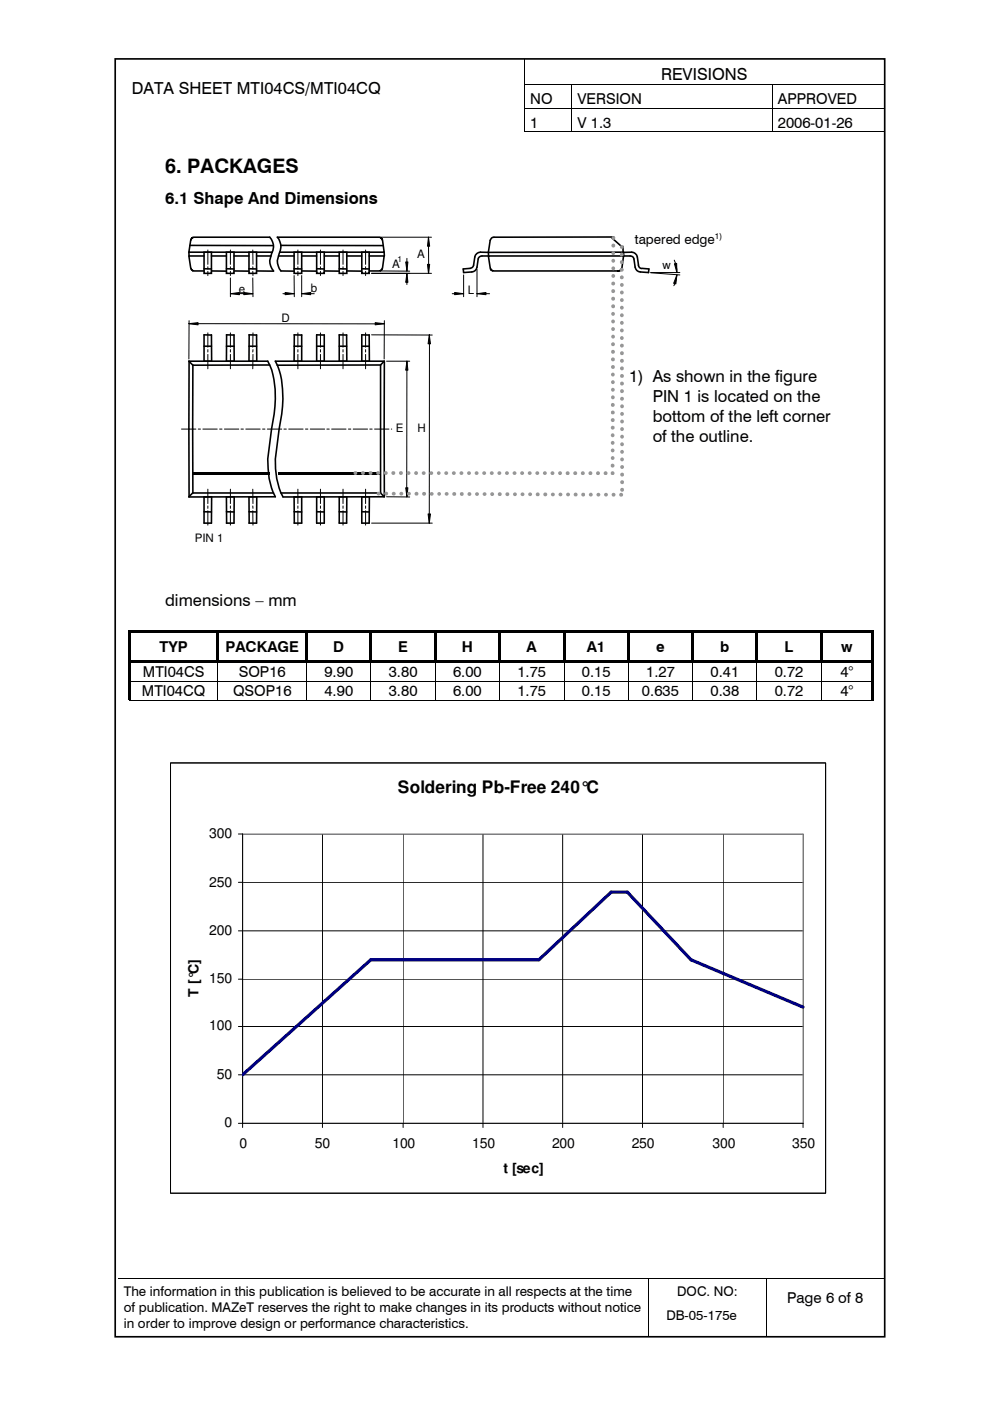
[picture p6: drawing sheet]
<svg xmlns="http://www.w3.org/2000/svg" width="210mm" height="297mm" viewBox="0 0 210 297" stroke-linecap="round" stroke-linejoin="round" font-family="sans-serif">
<g fill="none" stroke="#000" stroke-width=".21">
<path d="M111.2 12.5v5.3M111.2 17.9v4.9M111.3 17.9h9.8M121.2 17.9v4.9M121.3 17.9h42.3M163.7 17.9v4.9M163.8 17.9h23.6M111.2 23v4.9M111.3 22.9h9.8M111.3 28h9.8M121.2 23v4.9M121.3 22.9h42.3"/>
<path d="M121.3 28h42.3M163.7 23v4.9M163.8 22.9h23.6M163.8 28h23.7M44.1 53v3M44.1 56.6v.5M44.1 57.5v.9M48.9 53v3M48.9 56.6v.5M48.9 57.5v.9M48.9 58.9v4M53.6 53v3"/>
<path d="M53.6 56.6v.5M53.6 57.5v.9M53.6 58.9v4M62.4 58.4v4.5M63.2 53v3M63.2 56.6v.5M63.2 57.5v.9M64 58.4v4.5M67.9 53v3M67.9 56.6v.5M67.9 57.5v.9M72.7 53v3"/>
<path d="M72.7 56.6v.5M72.7 57.5v.9M77.5 53v3M77.5 56.6v.5M77.5 57.5v.9M78.8 58h12.7M80.8 57.4l6.1 .1M80.8 50.3h10.7M86 55.5h.5l-.2 1.9zM86.2 58l.1 2.3M86.3 58l.2 1.9h-.5zM86.3 54.8l-.1 2.6"/>
<path d="M90.6 56h.5l-.3 2zM90.8 50.3l.3 1.9h-.5zM90.8 50.3l.1 7.7M98.3 58.3v4.6M101.1 57.1v5.8M138 57.8l6.1 .5M138 57.8h6.1M143 55.2l.4 1.2 .1 1.4M143 55.9l.5-.1v2zM143.5 58.3l-.6 2.3M143.5 58.3l-.2 1.9-.5-.1zM40 68.6l2-.2v.5z"/>
<path d="M40.1 68l-.1 8.1M40.1 68.6l41.3 .1M44.1 70.6v3M44.1 74.1v.5M44.1 75.1v3.1M48.9 62.3l1.9-.3v.5zM48.9 70.6v3M48.9 74.1v.5M48.9 75.1v3.1M48.9 62.2l4.7 .1M51.7 62l1.9 .3-1.9 .2zM53.6 75.1v3.1"/>
<path d="M53.6 74.1v.5M53.6 70.6v3M60.5 62l1.9 .3-1.9 .2zM62.4 62.2l-2.4 .1M63.2 70.6v3M63.2 74.1v.5M63.2 75.1v3.1M64 62.3l1.9-.3v.5zM64 62.2l2.6 .1M67.9 70.6v3M67.9 74.1v.5M67.9 75.1v3.1"/>
<path d="M72.7 70.6v3M72.7 74.1v.5M72.7 75.1v3.1M77.5 70.6v3M77.5 74.1v.5M77.5 75.1v3.1M78.8 71h12.9M79.5 68.4l1.9 .2-1.9 .3zM81.5 68l-.1 8.1M82 76.6h4.9M86.3 76.6l.2 1.9h-.5zM86.3 76.6l-.1 28.7"/>
<path d="M91 71l.3 1.9h-.5zM91.1 71l-.1 39.9M96.4 62l1.9 .3-1.9 .2zM98.3 62.2l-2.4 .1M101.1 62.3l1.9-.3v.5zM101.1 62.2l2.7 .1M38.5 91h3M42 91h.5M43 91h3.1M46.6 91h.5M47.6 91h3M51.1 91h.5"/>
<path d="M52.1 91h3.1M55.7 91h.5M56.7 91h3M60.2 91h.5M61.2 91h3.1M64.8 91h.5M65.8 91h3M69.3 91h.5M70.3 91h3.1M73.9 91h.5M74.9 91h3M78.4 91h.5"/>
<path d="M79.4 91h3.1M83 91h.1M44.1 103.7v3.1M44.1 107.3v.5M44.1 108.3v3M48.9 103.7v3.1M48.9 107.3v.5M48.9 108.3v3M53.6 103.7v3.1M53.6 107.3v.5M53.6 108.3v3M63.2 103.7v3.1"/>
<path d="M63.2 107.3v.5M63.2 108.3v3M67.9 103.7v3.1M67.9 107.3v.5M67.9 108.3v3M72.7 103.7v3.1M72.7 107.3v.5M72.7 108.3v3M77.5 103.7v3.1M77.5 107.3v.5M77.5 108.3v3M78.8 110.9h12.9"/>
<path d="M82 105.3l4.9 .1M86 103.4h.5l-.2 1.9zM90.8 109h.5l-.3 1.9zM25 271.1h112.5M137.5 271.1v12.3M137.6 271.1h24.9M162.6 271.1v12.3M162.6 271.1h24.6"/>
</g>
<g fill="#000">
<path d="M111.1 17.8h.2v.1h-.2zM121.1 17.8h.2v.1h-.2zM163.6 17.8h.2v.1h-.2zM111.1 22.8h.2v.2h-.2zM111.1 27.9h.2v.2h-.2zM121.1 22.8h.2v.2h-.2zM121.1 27.9h.2v.2h-.2zM163.6 22.8h.2v.2h-.2zM163.6 27.9h.2v.2h-.2zM40.9 100h16.2v.5h-16.2zM59 100h21.7v.5h-21.7zM137.5 271h.1v.1h-.1z"/>
<path d="M162.5 271h.1v.1h-.1z"/>
</g>
<path d="M24.4 12.5h163.2v270.9h-163.2z" fill="none" stroke="#000" stroke-width=".35"/>
<g fill="none" stroke="#000" stroke-width=".34">
<path d="M40 53.5l.1 .8M40.3 52l17.7 .1M43.3 53.5h1.5v4.5h-1.5zM43.3 54.3h-3.3l.4 2.5 .2 .4 .4 .2h2.3M43.3 57h1.5M44.8 54.3h3.2M44.8 57.4l3.2 .1M48 53.5h1.6v4.5h-1.6zM48 57h1.6M49.6 54.3h3.2M49.6 57.4l3.2 .1M52.8 53.5h1.6v4.5h-1.6z"/>
<path d="M52.8 57h1.6M54.4 54.3h3M54.4 57.4l3.6 .1M57.7 53.5h-17.7l.5-2.7 .5-.5h16.2a2.91 2.91 0 0 1 .4 3.5 3.2 3.2 0 0 0 .4 3.6M59.1 54.3h3.3M59.3 53.5h22.1l-.3-2.7-.6-.5h-21.7a3.1 3.1 0 0 1 .4 3.5 3.3 3.3 0 0 0 .4 3.6l2.8 .1M59.5 52l21.7 .1M62.4 53.5h1.6v4.5h-1.6zM62.4 57h1.6M64 54.3h3.1M64 57.4l3.1 .1M67.1 53.5h1.6v4.5h-1.6z"/>
<path d="M67.1 57h1.6M68.7 54.3h3.2M68.7 57.4l3.2 .1M71.9 53.5h1.6v4.5h-1.6zM71.9 57h1.6M73.5 54.3h3.2M73.5 57.4l3.2 .1M76.7 53.5h1.6v4.5h-1.6zM76.7 57h1.6M78.3 54.3h3.1l-.5 2.9-.3 .2h-2.3M81.4 53.5l.1 .8M103.5 54.3h28.7l-.3 2.5-.2 .4-.4 .2h-26.8l-.5-.4z"/>
<path d="M129.7 50.4l2.3 2.1M130.1 50.3h-25.4a.8 .8 0 0 0-.8 .7l-.4 2.5 .1 .8h-1.4a.81 .81 0 0 0-.8 .6l-.3 1.7a1.17 1.17 0 0 1-1.1 1.1l-1.7 .1-.1-.8 1.5-.1a.82 .82 0 0 0 .7-.7l.3-1.7a1.26 1.26 0 0 1 1.2-1h30.3v.8M132.1 52.2v1.4M132.2 54.3h1.4a.73 .73 0 0 1 .8 .6l.3 1.7a1.17 1.17 0 0 0 1.1 1.1l1.7 .1 .1-.8-1.5-.1M132.2 53.5h1.7a1.26 1.26 0 0 1 1.2 1l.3 1.7M40 76.6h16.8a18 18 0 0 1 1.3 11.2l-1.3 9.5a16 16 0 0 0 1.6 8l-18.4 .1M40 76.6l.9 .8v27.1M40.1 76.6v28.7l.8-.8M43.3 73.4h1.5M44.8 71h-1.5v5.6M44.8 71l.1 5.6M48 73.4h1.6"/>
<path d="M49.6 71h-1.6v5.6M49.6 71l.1 5.6M52.8 73.4h1.6M52.8 71h1.6M52.8 71v5.6M54.4 71v5.6M57.2 77.4h-16.3M62.4 73.4h1.6M62.4 71h1.6M62.4 71v5.6M64 71v5.6M67.1 73.4h1.6"/>
<path d="M68.7 71h-1.6v5.6M68.7 71v5.6M71.9 73.4h1.6M73.5 71h-1.6v5.6M73.5 71v5.6M76.7 73.4h1.6M78.3 71h-1.6v5.6M78.3 71v5.6M80.7 77.4v27.1M80.7 77.4h-21.9M81.4 76.6h-23a18 18 0 0 1 1.3 11.2l-1.3 9.5a16.1 16.1 0 0 0 1.6 8M81.4 76.6l-.7 .8"/>
<path d="M81.5 76.6v28.7M40.9 104.5h17.1M43.3 105.3v5.6h1.5l.1-5.6M43.3 108.5h1.5M44.8 105.3l-1.5 .1M48 105.3v5.6h1.6l.1-5.6M48 108.5h1.6M49.6 105.3l-1.6 .1M52.8 108.5h1.6M52.8 105.3v5.6M54.4 105.3l-1.6 .1M54.4 105.3v5.6h-1.6"/>
<path d="M59.6 104.5h21.1M62.4 105.4l1.6-.1v5.6h-1.6M62.4 108.5h1.6M62.4 105.3v5.6M67.1 105.3v5.6h1.6v-5.6l-1.6 .1M67.1 108.5h1.6M71.9 105.3v5.6h1.6v-5.6M71.9 108.5h1.6M73.5 105.3l-1.6 .1M76.7 105.3v5.6h1.6v-5.6M76.7 108.5h1.6M78.3 105.3l-1.6 .1"/>
<path d="M80.7 104.5l.7 .8M81.4 105.3l-21.4 .1"/>
</g>
<g fill="#000">
<path d="M86.3 58l.2 1.9h-.5zM86 55.5h.5l-.2 1.9zM90.8 50.3l.3 1.9h-.5zM90.6 56h.5l-.3 2zM143.5 58.3l-.2 1.9-.5-.1zM143 55.9l.5-.1v2zM40 68.6l2-.2v.5zM48.9 62.2l1.9-.2v.5zM51.7 62l1.9 .2-1.9 .3zM60.5 62l1.9 .2-1.9 .3zM64 62.2l1.9-.2v.5zM79.5 68.4l1.9 .2-1.9 .3z"/>
<path d="M86.3 76.6l.2 1.9h-.5zM91 71l.3 1.9h-.5zM96.4 62l1.9 .2-1.9 .3zM101.1 62.2l1.9-.2v.5zM86 103.4h.5l-.2 1.9zM90.8 109h.5l-.3 1.9z"/>
</g>
<g fill="#969696">
<path d="M80 104.4h.6v.5l-.3 .2-.3-.2z"/>
<path d="M97.6 104.4h.6l.1 .5a.42 .42 0 0 1-.6 .2 .42 .42 0 0 1-.1-.7z"/>
<path d="M123.4 104.6h.6v.4a.42 .42 0 0 1-.6 .2 .42 .42 0 0 1 0-.6z"/>
<path d="M131.5 52.1h.6l.1 .3-.1 .3h-.6z"/>
<path d="M131.5 53.7a.42 .42 0 0 1 .7 0 .42 .42 0 0 1-.2 .7l-.5-.1z"/>
<path d="M131.5 55.3a.42 .42 0 0 1 .7 0 .42 .42 0 0 1-.2 .6 .42 .42 0 0 1-.6-.1z"/>
<path d="M131.5 56.9a.42 .42 0 0 1 .7 0 .42 .42 0 0 1-.2 .7 .42 .42 0 0 1-.6-.2z"/>
<path d="M131.4 58.6a.42 .42 0 0 1 .7-.1 .42 .42 0 0 1 0 .6 .42 .42 0 0 1-.7-.1z"/>
<path d="M131.6 79.4a.42 .42 0 0 1 .6 .1 .42 .42 0 0 1-.2 .6l-.4-.1z"/>
<path d="M131.6 81a.42 .42 0 0 1 .6 .1 .42 .42 0 0 1-.1 .6 .42 .42 0 0 1-.6-.2z"/>
<path d="M131.6 82.6a.42 .42 0 0 1 .6 .1 .42 .42 0 0 1-.1 .6 .42 .42 0 0 1-.6-.2z"/>
<path d="M131.5 84.4a.42 .42 0 0 1 .6-.2 .42 .42 0 0 1 0 .7 .42 .42 0 0 1-.6-.2z"/>
<circle cx="81.9" cy="104.7" r=".4"/>
<circle cx="83.5" cy="104.7" r=".4"/>
<circle cx="85.1" cy="104.7" r=".4"/>
<circle cx="86.7" cy="104.7" r=".4"/>
<circle cx="88.3" cy="104.7" r=".42"/>
<circle cx="89.9" cy="104.7" r=".4"/>
<circle cx="91.5" cy="104.7" r=".4"/>
<circle cx="93.1" cy="104.7" r=".39"/>
<circle cx="94.7" cy="104.7" r=".4"/>
<circle cx="96.3" cy="104.7" r=".42"/>
<circle cx="99.5" cy="104.8" r=".4"/>
<circle cx="101.1" cy="104.8" r=".4"/>
<circle cx="102.7" cy="104.8" r=".4"/>
<circle cx="104.3" cy="104.8" r=".4"/>
<circle cx="106" cy="104.8" r=".42"/>
<circle cx="107.6" cy="104.8" r=".4"/>
<circle cx="109.2" cy="104.8" r=".4"/>
<circle cx="110.8" cy="104.8" r=".4"/>
<circle cx="112.4" cy="104.8" r=".4"/>
<circle cx="114" cy="104.8" r=".42"/>
<circle cx="115.6" cy="104.8" r=".4"/>
<circle cx="117.2" cy="104.8" r=".4"/>
<circle cx="118.8" cy="104.8" r=".4"/>
<circle cx="120.4" cy="104.8" r=".4"/>
<circle cx="122" cy="104.9" r=".42"/>
<circle cx="125.3" cy="104.9" r=".4"/>
<circle cx="126.9" cy="104.9" r=".4"/>
<circle cx="128.5" cy="104.9" r=".4"/>
<circle cx="130.1" cy="104.9" r=".4"/>
<circle cx="131.7" cy="104.9" r=".42"/>
<circle cx="131.8" cy="60.4" r=".4"/>
<circle cx="131.8" cy="62" r=".4"/>
<circle cx="131.8" cy="63.6" r=".4"/>
<circle cx="131.8" cy="65.2" r=".4"/>
<circle cx="131.8" cy="66.8" r=".4"/>
<circle cx="131.8" cy="68.4" r=".4"/>
<circle cx="131.8" cy="70.1" r=".4"/>
<circle cx="131.8" cy="71.7" r=".4"/>
<circle cx="131.8" cy="73.3" r=".4"/>
<circle cx="131.8" cy="74.9" r=".4"/>
<circle cx="131.8" cy="76.5" r=".4"/>
<circle cx="131.8" cy="78.1" r=".4"/>
<circle cx="131.9" cy="86.1" r=".4"/>
<circle cx="131.9" cy="87.8" r=".4"/>
<circle cx="131.9" cy="89.4" r=".4"/>
<circle cx="131.9" cy="91" r=".4"/>
<circle cx="131.9" cy="92.6" r=".4"/>
<circle cx="131.9" cy="94.2" r=".4"/>
<circle cx="131.9" cy="95.8" r=".4"/>
<circle cx="131.9" cy="97.4" r=".4"/>
<circle cx="131.9" cy="99" r=".4"/>
<circle cx="131.9" cy="100.6" r=".4"/>
<circle cx="131.9" cy="102.2" r=".4"/>
<circle cx="131.9" cy="103.8" r=".4"/>
</g>
<path d="M135.3 56.2a.82 .82 0 0 0 .7 .7" fill="none" stroke="#000" stroke-width=".34"/>
<g fill="#969696">
<path d="M129.8 50.2l.4-.1a.42 .42 0 0 1 .2 .5 .42 .42 0 0 1-.5 .2l-.3-.3z"/>
<path d="M129.6 59.9a.42 .42 0 0 1 .7-.1 .42 .42 0 0 1 0 .6 .42 .42 0 0 1-.7-.1z"/>
<path d="M129.7 61.4a.42 .42 0 0 1 .6 .1 .42 .42 0 0 1-.1 .6 .42 .42 0 0 1-.6-.2z"/>
<path d="M129.6 72.8a.42 .42 0 0 1 .6-.1 .42 .42 0 0 1 0 .6 .42 .42 0 0 1-.6-.1z"/>
<path d="M129.7 74.3a.42 .42 0 0 1 .6 0 .42 .42 0 0 1-.1 .6 .42 .42 0 0 1-.6-.1z"/>
<path d="M129.6 85.6a.42 .42 0 0 1 .7 0 .42 .42 0 0 1-.2 .6 .42 .42 0 0 1-.6-.2z"/>
<path d="M129.6 87.2a.42 .42 0 0 1 .7 0 .42 .42 0 0 1-.2 .6h-.5z"/>
<path d="M129.6 98.4a.42 .42 0 0 1 .6 .1 .42 .42 0 0 1-.1 .6 .42 .42 0 0 1-.6-.2z"/>
<path d="M129.6 100a.42 .42 0 0 1 .6 .1 .42 .42 0 0 1-.2 .6l-.4-.1z"/>
<path d="M75.1 100h.5v.6l-.2 .1-.3-.1z"/>
<path d="M76.7 100h.6v.5a.42 .42 0 0 1-.6 .1 .42 .42 0 0 1 0-.6z"/>
<path d="M78.3 100h.6l.1 .5a.42 .42 0 0 1-.7 .1 .42 .42 0 0 1 0-.6z"/>
<circle cx="130" cy="52.1" r=".4"/>
<circle cx="130" cy="53.7" r=".4"/>
<circle cx="130" cy="55.3" r=".4"/>
<circle cx="130" cy="56.9" r=".4"/>
<circle cx="130" cy="58.5" r=".4"/>
<circle cx="130" cy="63.3" r=".4"/>
<circle cx="130" cy="64.9" r=".4"/>
<circle cx="130" cy="66.5" r=".4"/>
<circle cx="130" cy="68.2" r=".4"/>
<circle cx="130" cy="69.8" r=".4"/>
<circle cx="130" cy="71.4" r=".4"/>
<circle cx="129.9" cy="76.2" r=".4"/>
<circle cx="129.9" cy="77.8" r=".4"/>
<circle cx="129.9" cy="79.4" r=".4"/>
<circle cx="129.9" cy="81" r=".4"/>
<circle cx="129.9" cy="82.6" r=".4"/>
<circle cx="129.9" cy="84.2" r=".4"/>
<circle cx="129.9" cy="89.1" r=".4"/>
<circle cx="129.9" cy="90.7" r=".4"/>
<circle cx="129.9" cy="92.3" r=".4"/>
<circle cx="129.9" cy="93.9" r=".4"/>
<circle cx="129.9" cy="95.5" r=".4"/>
<circle cx="129.9" cy="97.1" r=".4"/>
<circle cx="80.2" cy="100.3" r=".4"/>
<circle cx="81.8" cy="100.3" r=".4"/>
<circle cx="83.4" cy="100.3" r=".4"/>
<circle cx="85" cy="100.3" r=".4"/>
<circle cx="86.6" cy="100.3" r=".4"/>
<circle cx="88.2" cy="100.3" r=".4"/>
<circle cx="89.8" cy="100.3" r=".4"/>
<circle cx="91.4" cy="100.3" r=".4"/>
<circle cx="93" cy="100.3" r=".39"/>
<circle cx="94.6" cy="100.3" r=".4"/>
<circle cx="96.2" cy="100.3" r=".4"/>
<circle cx="97.8" cy="100.3" r=".4"/>
<circle cx="99.4" cy="100.3" r=".4"/>
<circle cx="101" cy="100.3" r=".4"/>
<circle cx="102.7" cy="100.3" r=".4"/>
<circle cx="104.3" cy="100.3" r=".4"/>
<circle cx="105.9" cy="100.3" r=".4"/>
<circle cx="107.5" cy="100.3" r=".4"/>
<circle cx="109.1" cy="100.3" r=".4"/>
<circle cx="110.7" cy="100.3" r=".4"/>
<circle cx="112.3" cy="100.3" r=".4"/>
<circle cx="113.9" cy="100.3" r=".4"/>
<circle cx="115.5" cy="100.3" r=".4"/>
<circle cx="117.1" cy="100.3" r=".4"/>
<circle cx="118.7" cy="100.3" r=".4"/>
<circle cx="120.4" cy="100.3" r=".42"/>
<circle cx="122" cy="100.3" r=".42"/>
<circle cx="123.6" cy="100.3" r=".42"/>
<circle cx="125.2" cy="100.3" r=".42"/>
<circle cx="126.8" cy="100.3" r=".42"/>
<circle cx="128.4" cy="100.3" r=".42"/>
</g>
<g fill="#000">
<path d="M27.3 133.6h.5v.5h-.5zM27.3 134.1h.5v5.9h-.5zM27.8 133.6h18.1v.5h-18.1zM45.9 134.1h.5zM45.9 133.6h.5v.5h-.5zM45.9 134.1h.5v5.9h-.5zM46.4 133.6h18.4v.5h-18.4zM64.8 134.1h.5zM64.8 133.6h.5v.5h-.5zM64.8 134.1h.5v5.9h-.5zM65.3 133.6h13.1v.5h-13.1zM78.4 134.1h.5z"/>
<path d="M78.4 133.6h.5v.5h-.5zM78.4 134.1h.5v5.9h-.5zM78.9 133.6h13.1v.5h-13.1zM92 134.1h.5zM92 133.6h.5v.5h-.5zM92 134.1h.5v5.9h-.5zM92.5 133.6h13.2v.5h-13.2zM105.7 134.1h.5zM105.7 133.6h.5v.5h-.5zM105.7 134.1h.5v5.9h-.5zM106.2 133.6h13.1v.5h-13.1zM119.3 134.1h.5z"/>
<path d="M119.3 133.6h.5v.5h-.5zM119.3 134.1h.5v5.9h-.5zM119.8 133.6h13.2v.5h-13.2zM133 134.1h.5zM133 133.6h.5v.5h-.5zM133 134.1h.5v5.9h-.5zM133.5 133.6h13.1v.5h-13.1zM146.6 134.1h.5zM146.6 133.6h.5v.5h-.5zM146.6 134.1h.5v5.9h-.5zM147.1 133.6h13.1v.5h-13.1zM160.2 134.1h.5z"/>
<path d="M160.2 133.6h.5v.5h-.5zM160.2 134.1h.5v5.9h-.5zM160.7 133.6h13.2v.5h-13.2zM173.9 134.1h.5zM173.9 133.6h.5v.5h-.5zM173.9 134.1h.5v5.9h-.5zM174.4 133.6h10.4v.5h-10.4zM184.8 133.6h.5v.5h-.5zM184.8 134.1h.5v5.9h-.5zM27.3 140h.5v.5h-.5zM27.3 140.5h.5v3.9h-.5zM27.3 144.4h.5v.1h-.5z"/>
<path d="M27.3 144.5h.5v3.8h-.5zM27.8 140h18.1v.5h-18.1zM45.9 140h.5v.5h-.5zM46.1 140.5h.2zM46.1 144.4h.2v.1h-.2zM46.1 148.3h.2v.2h-.2zM46.4 140h.5v.5h-.5zM46.9 140h17.9v.5h-17.9zM64.8 140h.5v.5h-.5zM64.9 140.5h.2zM64.9 144.4h.2v.1h-.2zM64.9 148.3h.2v.2h-.2z"/>
<path d="M65.3 140h.5v.5h-.5zM65.8 140h12.6v.5h-12.6zM78.4 140h.5v.5h-.5zM78.6 140.5h.1zM78.6 144.4h.1v.1h-.1zM78.6 148.3h.1v.2h-.1zM78.9 140h.5v.5h-.5zM79.4 140h12.6v.5h-12.6zM92 140h.5v.5h-.5zM92.2 140.5h.2zM92.2 144.4h.2v.1h-.2zM92.2 148.3h.2v.2h-.2z"/>
<path d="M92.5 140h.5v.5h-.5zM93 140h12.7v.5h-12.7zM105.7 140h.5v.5h-.5zM105.8 140.5h.2zM105.8 144.4h.2v.1h-.2zM105.8 148.3h.2v.2h-.2zM106.2 140h.5v.5h-.5zM106.7 140h12.6v.5h-12.6zM119.3 140h.5v.5h-.5zM119.5 140.5h.2zM119.5 144.4h.2v.1h-.2zM119.5 148.3h.2v.2h-.2z"/>
<path d="M119.8 140h.6v.5h-.6zM120.4 140h12.6v.5h-12.6zM133 140h.5v.5h-.5zM133.1 140.5h.2zM133.1 144.4h.2v.1h-.2zM133.1 148.3h.2v.2h-.2zM133.5 140h.5v.5h-.5zM134 140h12.6v.5h-12.6zM146.6 140h.5v.5h-.5zM146.8 140.5h.1zM146.8 144.4h.1v.1h-.1zM146.8 148.3h.1v.2h-.1z"/>
<path d="M147.1 140h.5v.5h-.5zM147.6 140h12.6v.5h-12.6zM160.2 140h.5v.5h-.5zM160.4 140.5h.2zM160.4 144.4h.2v.1h-.2zM160.4 148.3h.2v.2h-.2zM160.7 140h.5v.5h-.5zM161.2 140h12.7v.5h-12.7zM173.9 140h.5v.5h-.5zM174 140.5h.2zM174 144.4h.2v.1h-.2zM174 148.3h.2v.2h-.2z"/>
<path d="M174.4 140h.5v.5h-.5zM174.9 140h9.9v.5h-9.9zM184.8 140h.5v.5h-.5zM184.8 140.5h.5v3.9h-.5zM184.8 144.4h.5v.1h-.5zM184.8 144.5h.5v3.8h-.5zM184.8 148.3h.5v.2h-.5z"/>
</g>
<g fill="none" stroke="#000" stroke-width=".21">
<path d="M27.3 148.4h18.8M27.8 144.4h18.3M46.2 140.5v3.9M46.2 144.5v3.8M46.3 144.4h18.6M46.3 148.4h18.6M65 140.5v3.9M65 144.5v3.8M65.1 144.4h13.5M65.1 148.4h13.5M78.7 140.5v3.9M78.7 144.5v3.8"/>
<path d="M78.7 144.4h13.5M78.7 148.4h13.5M92.3 140.5v3.9M92.3 144.5v3.8M92.4 144.4h13.4M92.4 148.4h13.4M105.9 140.5v3.9M105.9 144.5v3.8M106 144.4h13.5M106 148.4h13.5M119.6 140.5v3.9M119.6 144.5v3.8"/>
<path d="M119.7 144.4h13.4M119.7 148.4h13.4M133.2 140.5v3.9M133.2 144.5v3.8M133.3 144.4h13.5M133.3 148.4h13.5M146.9 140.5v3.9M146.9 144.5v3.8M146.9 144.4h13.5M146.9 148.4h13.5M160.5 140.5v3.9M160.5 144.5v3.8"/>
<path d="M160.6 144.4h13.4M160.6 148.4h13.4M174.1 140.5v3.9M174.1 144.5v3.8M174.2 144.4h10.6M174.2 148.4h10.6"/>
</g>
<path d="M36.2 161.8h138.8v91.2h-138.8z" fill-rule="evenodd" fill="#fff"/>
<g fill="none" stroke="#000" stroke-width=".21">
<path d="M36.2 161.8h138.8v91.2h-138.8zM50.5 176.8h119.8v62.3M51.4 176.8v62.3M68.4 176.8v62.3M85.5 176.8v62.3M102.4 176.8v62.3M119.3 176.8v62.3M136.2 176.8v62.3M153.3 176.8v62.3M50.5 197.4h119.8M50.5 187.1h119.8M50.5 217.6h119.8"/>
<path d="M50.5 207.6h119.8M50.5 227.9h119.8M50.5 238.2h119.8"/>
</g>
<path d="M51.4 176.8h118.9v61.4h-118.9z" fill="none" stroke="#808080" stroke-width=".23"/>
<path d="M170.3 213.5l-23.8-10-13.5-14.4h-3.4l-15.3 14.4h-35.7l-27.2 24.4" fill="none" stroke="#000080" stroke-width=".68"/>
<text font-size="4.2" x="35" y="36.7">6. PACKAGES</text>
<text font-size="3.6" x="84.4" y="168.1">Soldering Pb-Free 240°C</text>
<g font-size="3.5">
<text x="140.2" y="16.9">REVISIONS</text>
<text x="27.9" y="19.9">DATA SHEET MTI04CS/MTI04CQ</text>
<text x="35" y="43.2">6.1 Shape And Dimensions</text>
<text x="133.4" y="81">1) As shown in the figure</text>
<text x="138.4" y="85.2">PIN 1 is located on the</text>
<text x="138.4" y="89.5">bottom of the left corner</text>
<text x="138.4" y="93.7">of the outline.</text>
<text x="35" y="128.4">dimensions – mm</text>
</g>
<g font-size="3.2">
<text x="112.4" y="22">NO</text>
<text x="122.4" y="22">VERSION</text>
<text x="164.9" y="22">APPROVED</text>
<text x="112.4" y="27.1">1</text>
<text x="122.4" y="27.1">V 1.3</text>
<text x="164.9" y="27.1">2006-01-26</text>
<text x="30.3" y="143.6">MTI04CS</text>
<text x="33.8" y="138.2">TYP</text>
<text x="47.8" y="138.2">PACKAGE</text>
<text x="50.6" y="143.6">SOP16</text>
<text x="68.8" y="143.6">9.90</text>
<text x="70.7" y="138.2">D</text>
<text x="82.4" y="143.6">3.80</text>
<text x="84.4" y="138.2">E</text>
<text x="96.1" y="143.6">6.00</text>
<text x="97.9" y="138.2">H</text>
<text x="109.7" y="143.6">1.75</text>
<text x="111.6" y="138.2">A</text>
<text x="123.4" y="143.6">0.15</text>
<text x="124.4" y="138.2">A1</text>
<text x="137" y="143.6">1.27</text>
<text x="139.1" y="138.2">e</text>
<text x="150.6" y="143.6">0.41</text>
<text x="152.7" y="138.2">b</text>
<text x="164.3" y="143.6">0.72</text>
<text x="166.4" y="138.2">L</text>
<text x="178.2" y="143.6">4°</text>
<text x="178.3" y="138.2">w</text>
<text x="30.1" y="147.5">MTI04CQ</text>
<text x="49.4" y="147.5">QSOP16</text>
<text x="68.8" y="147.5">4.90</text>
<text x="82.4" y="147.5">3.80</text>
<text x="96.1" y="147.5">6.00</text>
<text x="109.7" y="147.5">1.75</text>
<text x="123.4" y="147.5">0.15</text>
<text x="136.1" y="147.5">0.635</text>
<text x="150.6" y="147.5">0.38</text>
<text x="164.3" y="147.5">0.72</text>
<text x="178.2" y="147.5">4°</text>
<text x="166.9" y="276.3">Page 6 of 8</text>
</g>
<g font-size="3">
<text x="44.4" y="177.7">300</text>
<text x="44.4" y="188">250</text>
<text x="44.4" y="198.2">200</text>
<text x="44.4" y="208.4">150</text>
<text x="42.1" y="211.3" transform="rotate(-90 42.1 211.3)">T [°C]</text>
<text x="44.4" y="218.5">100</text>
<text x="46" y="228.8">50</text>
<text x="47.6" y="239">0</text>
<text x="50.8" y="243.3">0</text>
<text x="66.8" y="243.3">50</text>
<text x="83.2" y="243.3">100</text>
<text x="100.1" y="243.3">150</text>
<text x="117.1" y="243.3">200</text>
<text x="133.9" y="243.3">250</text>
<text x="151.1" y="243.3">300</text>
<text x="168" y="243.3">350</text>
<text x="106.8" y="248.7">t [sec]</text>
</g>
<g font-size="2.8">
<text x="134.6" y="51.7">tapered edge</text>
<text x="26.2" y="274.9">The information in this publication is believed to be accurate in all respects at the time</text>
<text x="143.6" y="274.9">DOC. NO:</text>
<text x="26.2" y="278.3">of publication. MAZeT reserves the right to make changes in its products without notice</text>
<text x="26.2" y="281.6">in order to improve design or performance characteristics.</text>
<text x="141.3" y="280">DB-05-175e</text>
</g>
<g font-size="2.5">
<text x="83.1" y="56.9">A</text>
<text x="88.5" y="54.6">A</text>
<text x="140.5" y="57.1">w</text>
<text x="50.7" y="62.1">e</text>
<text x="65.9" y="61.9">b</text>
<text x="99.2" y="62.3">L</text>
<text x="59.7" y="68.3">D</text>
<text x="83.9" y="91.7">E</text>
<text x="88.5" y="91.6">H</text>
<text x="41.3" y="114.9">PIN 1</text>
</g>
<g font-size="1.8">
<text x="151.6" y="50.6">1)</text>
<text x="84.3" y="55.6">1</text>
</g>
</svg>
